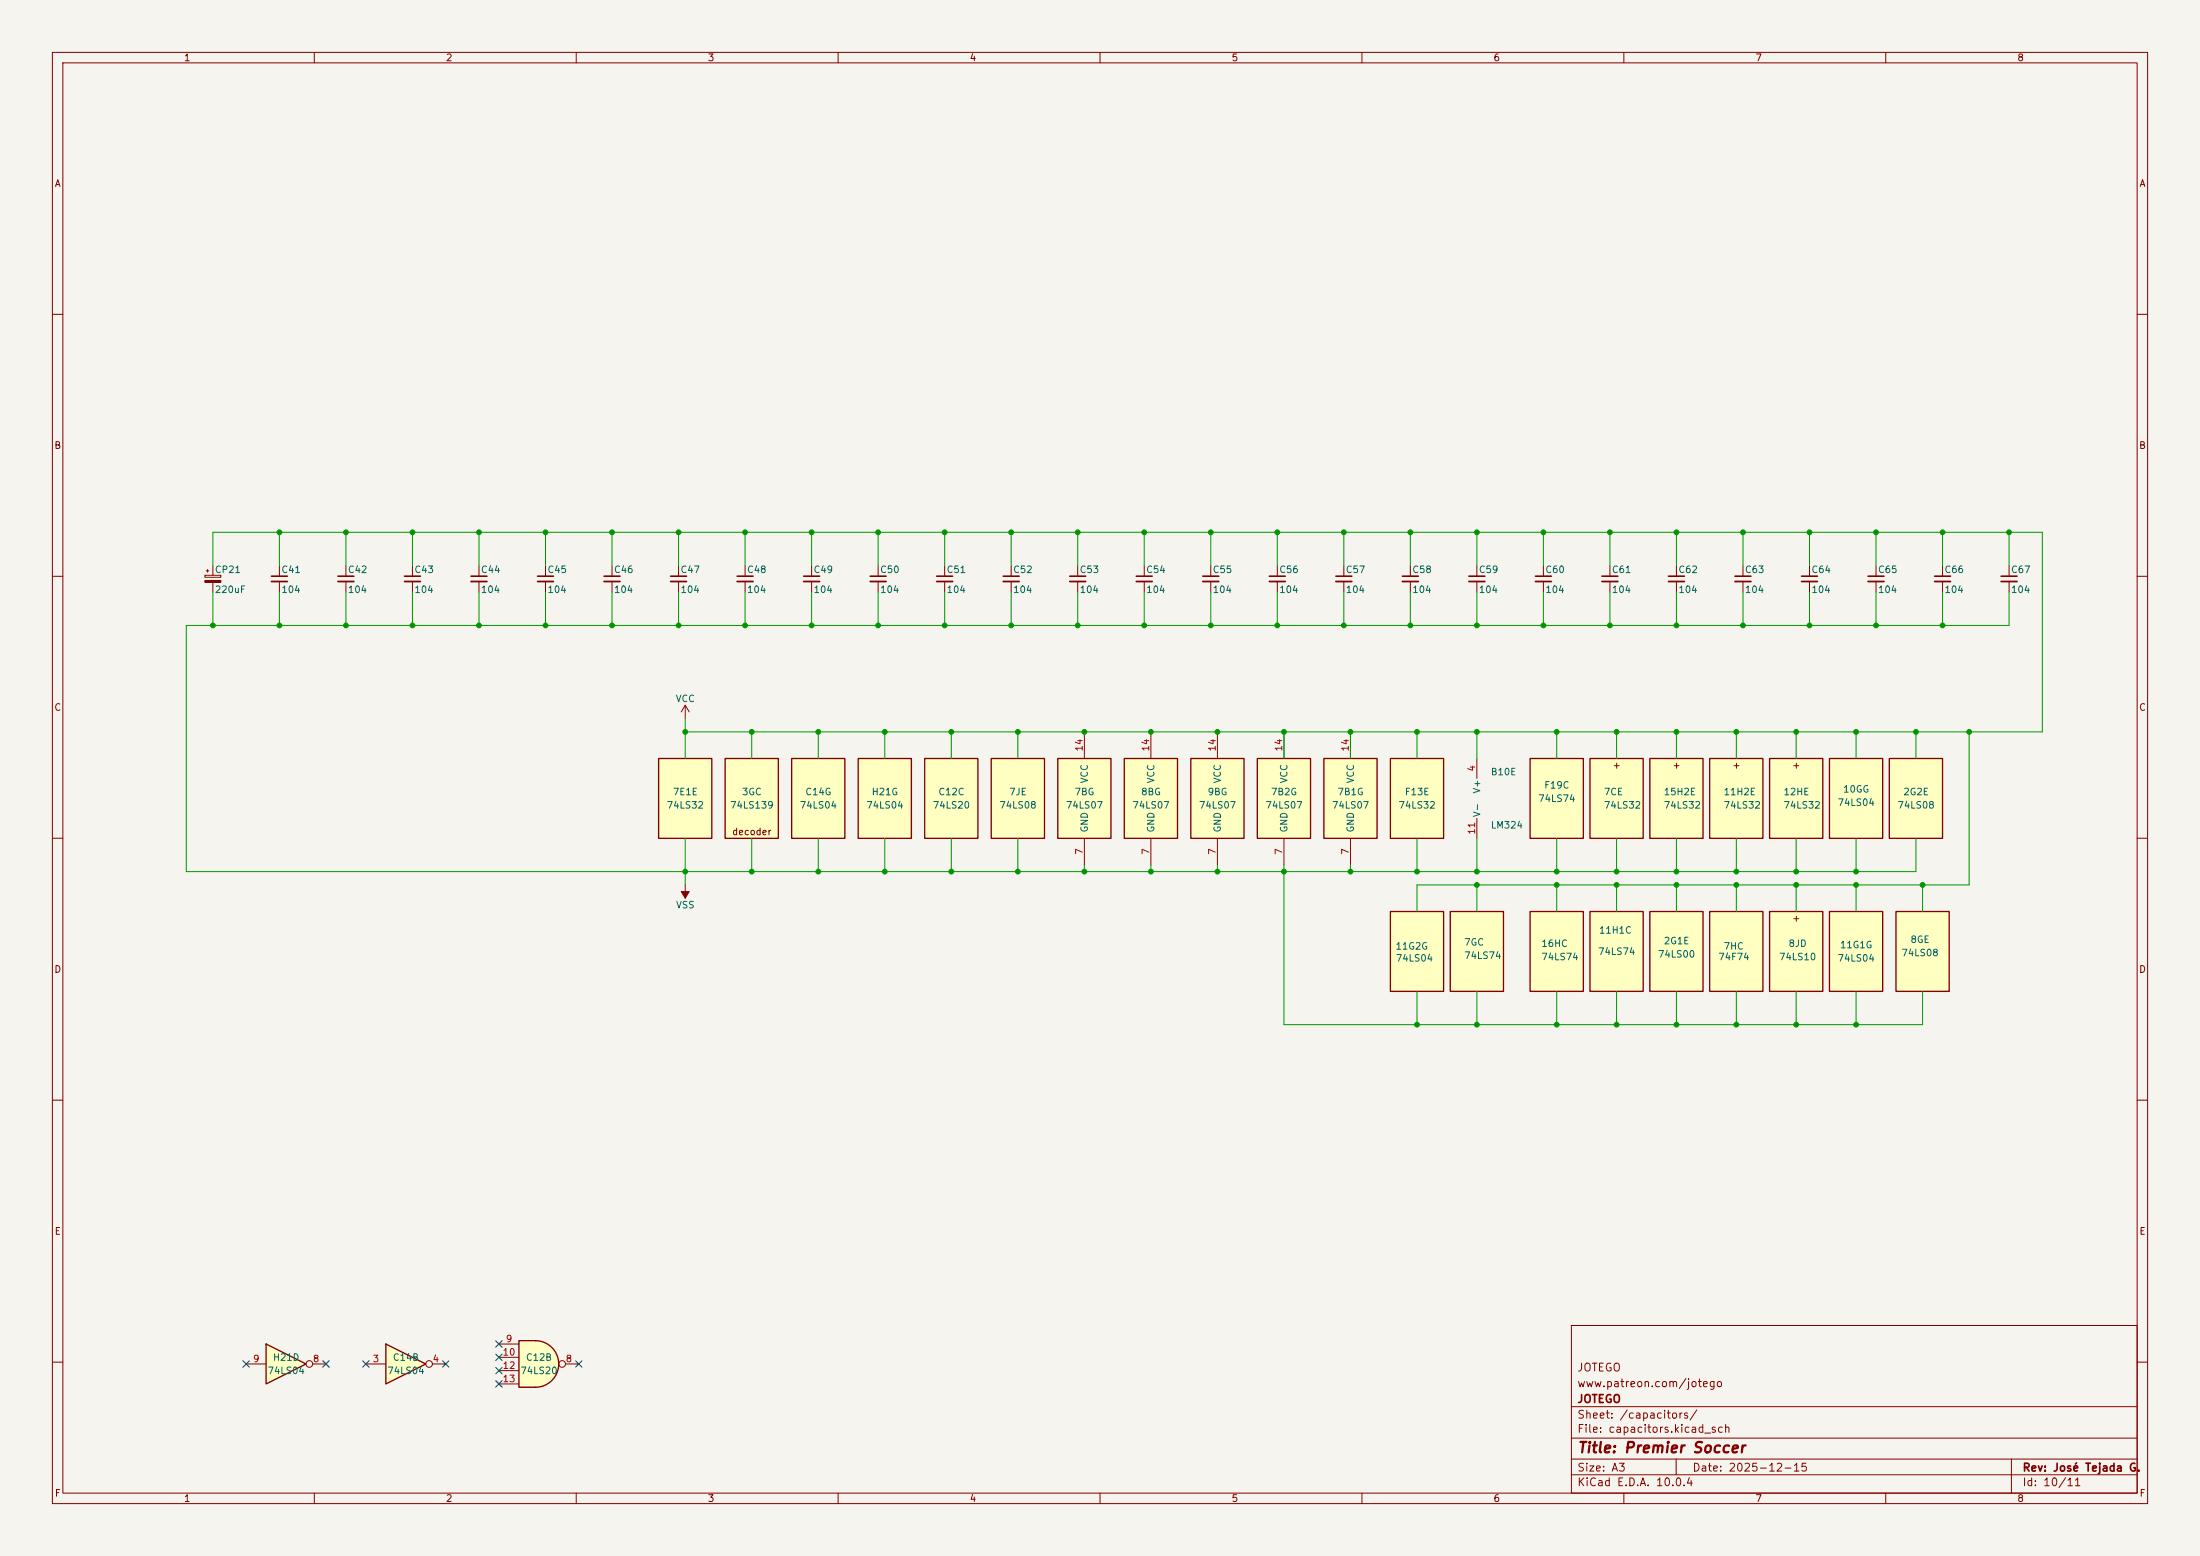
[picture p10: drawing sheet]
<svg xmlns="http://www.w3.org/2000/svg" width="420mm" height="297mm" viewBox="0 0 420 297" stroke-linecap="round" stroke-linejoin="round" font-family="sans-serif">
<path d="M0 0h420v297h-420z" fill="#f5f4ef" stroke="#f5f4ef" stroke-width=".19"/>
<g fill="none" stroke="#840000" stroke-width=".19">
<path d="M10 10h400v277h-400zM12 12h396v273h-396zM60 10v2M110 10v2M160 10v2M210 10v2M260 10v2M310 10v2M360 10v2M10 60h2M408 60h2M10 110h2"/>
<path d="M408 110h2M10 160h2M408 160h2M10 210h2M408 210h2M300 253h108v32h-108zM10 260h2M300 278.5h108M300 274.5h108M300 268.5h108M320 278.5v3M384 278.5v6.5"/>
<path d="M408 260h2M60 285v2M110 285v2M160 285v2M210 285v2M260 285v2M300 281.5h108M310 285v2M360 285v2"/>
</g>
<path d="M50.8 256.5l7.6 3.8-7.6 3.9z" fill="#ffffc2"/>
<path d="M50.8 256.5l7.6 3.8-7.6 3.9z" fill="none" stroke="#840000" stroke-width=".25"/>
<g fill="none" stroke="#840000" stroke-width=".19">
<path d="M256.5 108v2M256.5 111v2M269.2 108v2M269.2 111v2M281.9 108v2M281.9 111v2M320 108v2M320 111v2M47 260.3h3.8M59.7 260.3h2.5"/>
<circle cx="59.1" cy="260.3" r=".63"/>
</g>
<path d="M255 110h3.1M267.7 110h3.1M280.4 110h3.1M318.5 110h3.1" fill="none" stroke="#840000" stroke-width=".3"/>
<path d="M255 111h3.1M267.7 111h3.1M280.4 111h3.1M318.5 111h3.1" fill="none" stroke="#840000" stroke-width=".33"/>
<path d="M265.4 174h10.2v15.2h-10.2z" fill="#ffffc2"/>
<path d="M265.4 174h10.2v15.2h-10.2z" fill="none" stroke="#840000" stroke-width=".25"/>
<path d="M276.9 174h10.1v15.2h-10.1z" fill="#ffffc2"/>
<path d="M276.9 174h10.1v15.2h-10.1z" fill="none" stroke="#840000" stroke-width=".25"/>
<path d="M343.9 110h3.1M356.6 110h3.1M369.3 110h3.1M382 110h3.1" fill="none" stroke="#840000" stroke-width=".3"/>
<path d="M343.9 111h3.1M356.6 111h3.1M369.3 111h3.1M382 111h3.1" fill="none" stroke="#840000" stroke-width=".33"/>
<path d="M345.4 108v2M345.4 111v2M358.1 108v2M358.1 111v2M370.8 108v2M370.8 111v2M383.5 108v2M383.5 111v2" fill="none" stroke="#840000" stroke-width=".19"/>
<path d="M326.4 144.8h10.1v15.2h-10.1z" fill="#ffffc2"/>
<path d="M326.4 144.8h10.1v15.2h-10.1z" fill="none" stroke="#840000" stroke-width=".25"/>
<path d="M337.8 144.8h10.2v15.2h-10.2z" fill="#ffffc2"/>
<path d="M337.8 144.8h10.2v15.2h-10.2z" fill="none" stroke="#840000" stroke-width=".25"/>
<path d="M360.7 144.8h10.1v15.2h-10.1z" fill="#ffffc2"/>
<path d="M360.7 144.8h10.1v15.2h-10.1z" fill="none" stroke="#840000" stroke-width=".25"/>
<path d="M349.2 144.8h10.2v15.2h-10.2z" fill="#ffffc2"/>
<path d="M349.2 144.8h10.2v15.2h-10.2z" fill="none" stroke="#840000" stroke-width=".25"/>
<path d="M337.8 174h10.2v15.2h-10.2z" fill="#ffffc2"/>
<path d="M337.8 174h10.2v15.2h-10.2z" fill="none" stroke="#840000" stroke-width=".25"/>
<path d="M361.9 174h10.2v15.2h-10.2z" fill="#ffffc2"/>
<path d="M361.9 174h10.2v15.2h-10.2z" fill="none" stroke="#840000" stroke-width=".25"/>
<path d="M349.2 174h10.2v15.2h-10.2z" fill="#ffffc2"/>
<path d="M349.2 174h10.2v15.2h-10.2z" fill="none" stroke="#840000" stroke-width=".25"/>
<path d="M326.4 174h10.1v15.2h-10.1z" fill="#ffffc2"/>
<path d="M326.4 174h10.1v15.2h-10.1z" fill="none" stroke="#840000" stroke-width=".25"/>
<path d="M303.5 174h10.2v15.2h-10.2z" fill="#ffffc2"/>
<path d="M303.5 174h10.2v15.2h-10.2z" fill="none" stroke="#840000" stroke-width=".25"/>
<path d="M315 174h10.1v15.2h-10.1z" fill="#ffffc2"/>
<path d="M315 174h10.1v15.2h-10.1z" fill="none" stroke="#840000" stroke-width=".25"/>
<path d="M292.1 174h10.2v15.2h-10.2z" fill="#ffffc2"/>
<path d="M292.1 174h10.2v15.2h-10.2z" fill="none" stroke="#840000" stroke-width=".25"/>
<path d="M315 144.8h10.1v15.2h-10.1z" fill="#ffffc2"/>
<path d="M315 144.8h10.1v15.2h-10.1z" fill="none" stroke="#840000" stroke-width=".25"/>
<path d="M303.5 144.8h10.2v15.2h-10.2z" fill="#ffffc2"/>
<path d="M303.5 144.8h10.2v15.2h-10.2z" fill="none" stroke="#840000" stroke-width=".25"/>
<path d="M281.9 144.8v3.8M281.9 156.2v3.8" fill="none" stroke="#840000" stroke-width=".19"/>
<path d="M292.1 144.8h10.2v15.2h-10.2z" fill="#ffffc2"/>
<path d="M292.1 144.8h10.2v15.2h-10.2z" fill="none" stroke="#840000" stroke-width=".25"/>
<path d="M265.4 144.8h10.2v15.2h-10.2z" fill="#ffffc2"/>
<path d="M265.4 144.8h10.2v15.2h-10.2z" fill="none" stroke="#840000" stroke-width=".25"/>
<path d="M252.7 144.8h10.2v15.2h-10.2z" fill="#ffffc2"/>
<path d="M252.7 144.8h10.2v15.2h-10.2z" fill="none" stroke="#840000" stroke-width=".25"/>
<path d="M66 108v2M66 111v2M257.8 139.7v5.1M257.8 160v5.1" fill="none" stroke="#840000" stroke-width=".19"/>
<path d="M64.5 110h3.1" fill="none" stroke="#840000" stroke-width=".3"/>
<path d="M64.5 111h3.1" fill="none" stroke="#840000" stroke-width=".33"/>
<path d="M240 144.8h10.2v15.2h-10.2z" fill="#ffffc2"/>
<path d="M240 144.8h10.2v15.2h-10.2z" fill="none" stroke="#840000" stroke-width=".25"/>
<g fill="none" stroke="#840000" stroke-width=".19">
<path d="M53.3 108v2M53.3 111v2M78.7 108v2M78.7 111v2M91.4 108v2M91.4 111v2M104.1 108v2M104.1 111v2M116.8 108v2M116.8 111v2M129.5 108v2M129.5 111v2"/>
<path d="M243.8 108v2M243.8 111v2M294.6 108v2M294.6 111v2M307.3 108v2M307.3 111v2M332.7 108v2M332.7 111v2M245.1 139.7v5.1M130.8 168.9v2.6M245.1 160v5.1"/>
</g>
<path d="M51.8 110h3.1M77.2 110h3.1M89.9 110h3.1M102.6 110h3.1M115.3 110h3.1M128 110h3.1M242.3 110h3.1M293.1 110h3.1M305.8 110h3.1M331.2 110h3.1" fill="none" stroke="#840000" stroke-width=".3"/>
<path d="M51.8 111h3.1M77.2 111h3.1M89.9 111h3.1M102.6 111h3.1M115.3 111h3.1M128 111h3.1M242.3 111h3.1M293.1 111h3.1M305.8 111h3.1M331.2 111h3.1" fill="none" stroke="#840000" stroke-width=".33"/>
<path d="M130 170.2h1.6l-.8 1.3z" fill="#840000" stroke="#840000" stroke-width=".19"/>
<path d="M227.3 144.8h10.2v15.2h-10.2z" fill="#ffffc2"/>
<path d="M227.3 144.8h10.2v15.2h-10.2z" fill="none" stroke="#840000" stroke-width=".25"/>
<path d="M232.4 139.7v5.1M232.4 160v5.1" fill="none" stroke="#840000" stroke-width=".19"/>
<path d="M214.6 144.8h10.2v15.2h-10.2z" fill="#ffffc2"/>
<path d="M214.6 144.8h10.2v15.2h-10.2z" fill="none" stroke="#840000" stroke-width=".25"/>
<path d="M219.7 139.7v5.1M219.7 160v5.1" fill="none" stroke="#840000" stroke-width=".19"/>
<path d="M189.2 144.8h10.2v15.2h-10.2z" fill="#ffffc2"/>
<path d="M189.2 144.8h10.2v15.2h-10.2z" fill="none" stroke="#840000" stroke-width=".25"/>
<path d="M201.9 144.8h10.2v15.2h-10.2z" fill="#ffffc2"/>
<path d="M201.9 144.8h10.2v15.2h-10.2z" fill="none" stroke="#840000" stroke-width=".25"/>
<path d="M207 139.7v5.1M207 160v5.1" fill="none" stroke="#840000" stroke-width=".19"/>
<path d="M138.4 144.8h10.2v15.2h-10.2z" fill="#ffffc2"/>
<path d="M138.4 144.8h10.2v15.2h-10.2z" fill="none" stroke="#840000" stroke-width=".25"/>
<path d="M130.8 134.6l-.8 1.3M130.8 134.6l.8 1.3M130.8 134.6v2.6" fill="none" stroke="#840000" stroke-width=".19"/>
<path d="M125.7 144.8h10.2v15.2h-10.2z" fill="#ffffc2"/>
<path d="M125.7 144.8h10.2v15.2h-10.2z" fill="none" stroke="#840000" stroke-width=".25"/>
<path d="M151.1 144.8h10.2v15.2h-10.2z" fill="#ffffc2"/>
<path d="M151.1 144.8h10.2v15.2h-10.2z" fill="none" stroke="#840000" stroke-width=".25"/>
<path d="M176.5 144.8h10.2v15.2h-10.2z" fill="#ffffc2"/>
<path d="M176.5 144.8h10.2v15.2h-10.2z" fill="none" stroke="#840000" stroke-width=".25"/>
<path d="M163.8 144.8h10.2v15.2h-10.2z" fill="#ffffc2"/>
<path d="M163.8 144.8h10.2v15.2h-10.2z" fill="none" stroke="#840000" stroke-width=".25"/>
<path d="M140.7 110h3.1" fill="none" stroke="#840000" stroke-width=".3"/>
<path d="M140.7 111h3.1" fill="none" stroke="#840000" stroke-width=".33"/>
<path d="M142.2 108v2M142.2 111v2" fill="none" stroke="#840000" stroke-width=".19"/>
<path d="M102.2 255.9a4.4 4.4 0 0 1 4.5 4.4 4.4 4.4 0 0 1-4.5 4.5z" fill="#ffffc2" stroke="#ffffc2" stroke-width=".19"/>
<path d="M99.1 255.9h3.1v8.9h-3.1z" fill="#ffffc2"/>
<path d="M99.1 255.9h3.1a4.4 4.4 0 0 1 4.5 4.4 4.4 4.4 0 0 1-4.5 4.5h-3.1z" fill="none" stroke="#840000" stroke-width=".25"/>
<g fill="none" stroke="#840000" stroke-width=".19">
<path d="M39.1 109.8h3.1v.4h-3.1zM39.4 109h.5M39.6 108.7v.5M40.6 108v1.8M40.6 111.2v1.8M154.9 108v2M154.9 111v2M167.6 108v2M167.6 111v2M180.3 108v2M180.3 111v2M193 108v2"/>
<path d="M193 111v2M218.4 108v2M218.4 111v2M95.2 256.5h3.9M95.2 259.1h3.9M95.2 261.6h3.9M95.2 264.2h3.9M107.9 260.3h2.6"/>
<circle cx="107.3" cy="260.3" r=".63"/>
</g>
<path d="M153.4 110h3.1M166.1 110h3.1M178.8 110h3.1M191.5 110h3.1M216.9 110h3.1" fill="none" stroke="#840000" stroke-width=".3"/>
<path d="M153.4 111h3.1M166.1 111h3.1M178.8 111h3.1M191.5 111h3.1M216.9 111h3.1" fill="none" stroke="#840000" stroke-width=".33"/>
<path d="M39.1 110.8h3.1v.4h-3.1z" fill="#840000" stroke="#840000" stroke-width=".19"/>
<path d="M73.7 256.5l7.6 3.8-7.6 3.9z" fill="#ffffc2"/>
<path d="M73.7 256.5l7.6 3.8-7.6 3.9z" fill="none" stroke="#840000" stroke-width=".25"/>
<g fill="none" stroke="#840000" stroke-width=".19">
<path d="M205.7 108v2M205.7 111v2M231.1 108v2M231.1 111v2M69.8 260.3h3.9M82.5 260.3h2.6"/>
<circle cx="81.9" cy="260.3" r=".63"/>
</g>
<path d="M204.2 110h3.1M229.6 110h3.1" fill="none" stroke="#840000" stroke-width=".3"/>
<path d="M204.2 111h3.1M229.6 111h3.1" fill="none" stroke="#840000" stroke-width=".33"/>
<g fill="none" stroke="#009600" stroke-width=".19">
<path d="M40.6 108v-6.4h349.3v38.1h-259.1M40.6 113v6.4M53.3 101.6v6.4M53.3 113v6.4M66 101.6v6.4M66 113v6.4M78.7 101.6v6.4M78.7 113v6.4M91.4 101.6v6.4M91.4 113v6.4M104.1 101.6v6.4M104.1 113v6.4"/>
<path d="M116.8 101.6v6.4M116.8 113v6.4M129.5 101.6v6.4M129.5 113v6.4M142.2 101.6v6.4M142.2 113v6.4M154.9 101.6v6.4M154.9 113v6.4M167.6 101.6v6.4M167.6 113v6.4M180.3 101.6v6.4M180.3 113v6.4"/>
<path d="M193 101.6v6.4M193 113v6.4M205.7 101.6v6.4M205.7 113v6.4M218.4 101.6v6.4M218.4 113v6.4M231.1 101.6v6.4M231.1 113v6.4M243.8 101.6v6.4M243.8 113v6.4M256.5 101.6v6.4M256.5 113v6.4"/>
<path d="M269.2 101.6v6.4M269.2 113v6.4M281.9 101.6v6.4M281.9 113v6.4M294.6 101.6v6.4M294.6 113v6.4M307.3 101.6v6.4M307.3 113v6.4M320 101.6v6.4M320 113v6.4M332.7 101.6v6.4M332.7 113v6.4"/>
<path d="M345.4 101.6v6.4M345.4 113v6.4M358.1 101.6v6.4M358.1 113v6.4M370.8 101.6v6.4M370.8 113v6.4M383.5 113v6.4h-347.9v47h330.2v-6.4M383.5 101.6v6.4M130.8 137.2v7.6M143.5 139.7v5.1M156.2 139.7v5.1M168.9 139.7v5.1"/>
<path d="M181.6 139.7v5.1M194.3 139.7v5.1M245.1 139.7v5.1M257.8 139.7v5.1M270.5 139.7v5.1M281.9 139.7v5.1M297.2 139.7v5.1M308.6 139.7v5.1M320 139.7v5.1M331.5 139.7v5.1M342.9 139.7v5.1M354.3 139.7v5.1"/>
<path d="M365.8 139.7v5.1M375.9 139.7v29.2h-105.4v5.1M130.8 160v8.9M143.5 160v6.4M156.2 160v6.4M168.9 160v6.4M181.6 160v6.4M194.3 160v6.4M207 165.1v1.3M219.7 165.1v1.3M232.4 165.1v1.3M245.1 165.1v30.5h121.9v-6.4"/>
<path d="M257.8 165.1v1.3M270.5 160v6.4M281.9 160v6.4M281.9 168.9v5.1M297.2 160v6.4M297.2 168.9v5.1M308.6 160v6.4M308.6 168.9v5.1M320 160v6.4M320 168.9v5.1M331.5 160v6.4M331.5 168.9v5.1"/>
<path d="M342.9 160v6.4M342.9 168.9v5.1M354.3 160v6.4M354.3 168.9v5.1M367 168.9v5.1M270.5 189.2v6.4M281.9 189.2v6.4M297.2 189.2v6.4M308.6 189.2v6.4M320 189.2v6.4M331.5 189.2v6.4M342.9 189.2v6.4"/>
<path d="M354.3 189.2v6.4"/>
</g>
<g fill="none" stroke="#000084" stroke-width=".19">
<path d="M46.4 259.7l1.2 1.3M47.6 259.7l-1.2 1.3M61.6 259.7l1.2 1.3M62.8 259.7l-1.2 1.3M69.2 259.7l1.3 1.3M70.5 259.7l-1.3 1.3M84.5 259.7l1.2 1.3M85.7 259.7l-1.2 1.3M94.6 258.5l1.3 1.2M94.6 255.9l1.3 1.2M95.9 258.5l-1.3 1.2M95.9 255.9l-1.3 1.2"/>
<path d="M109.9 259.7l1.2 1.3M111.1 259.7l-1.2 1.3M94.6 261l1.3 1.2M94.6 263.6l1.3 1.2M95.9 261l-1.3 1.2M95.9 263.6l-1.3 1.2"/>
</g>
<g fill="#009600" stroke="#009600" stroke-width=".19">
<circle cx="129.5" cy="119.4" r=".46"/>
<circle cx="116.8" cy="119.4" r=".46"/>
<circle cx="104.1" cy="101.6" r=".46"/>
<circle cx="104.1" cy="119.4" r=".46"/>
<circle cx="142.2" cy="101.6" r=".46"/>
<circle cx="91.4" cy="101.6" r=".46"/>
<circle cx="91.4" cy="119.4" r=".46"/>
<circle cx="142.2" cy="119.4" r=".46"/>
<circle cx="116.8" cy="101.6" r=".46"/>
<circle cx="129.5" cy="101.6" r=".46"/>
<circle cx="66" cy="119.4" r=".46"/>
<circle cx="66" cy="101.6" r=".46"/>
<circle cx="143.5" cy="166.4" r=".46"/>
<circle cx="130.8" cy="166.4" r=".46"/>
<circle cx="156.2" cy="166.4" r=".46"/>
<circle cx="78.7" cy="119.4" r=".46"/>
<circle cx="78.7" cy="101.6" r=".46"/>
<circle cx="53.3" cy="101.6" r=".46"/>
<circle cx="53.3" cy="119.4" r=".46"/>
<circle cx="40.6" cy="119.4" r=".46"/>
<circle cx="231.1" cy="101.6" r=".46"/>
<circle cx="243.8" cy="101.6" r=".46"/>
<circle cx="193" cy="101.6" r=".46"/>
<circle cx="193" cy="119.4" r=".46"/>
<circle cx="205.7" cy="101.6" r=".46"/>
<circle cx="218.4" cy="101.6" r=".46"/>
<circle cx="218.4" cy="119.4" r=".46"/>
<circle cx="231.1" cy="119.4" r=".46"/>
<circle cx="205.7" cy="119.4" r=".46"/>
<circle cx="156.2" cy="139.7" r=".46"/>
<circle cx="168.9" cy="139.7" r=".46"/>
<circle cx="180.3" cy="119.4" r=".46"/>
<circle cx="154.9" cy="119.4" r=".46"/>
<circle cx="167.6" cy="119.4" r=".46"/>
<circle cx="154.9" cy="101.6" r=".46"/>
<circle cx="130.8" cy="139.7" r=".46"/>
<circle cx="143.5" cy="139.7" r=".46"/>
<circle cx="168.9" cy="166.4" r=".46"/>
<circle cx="180.3" cy="101.6" r=".46"/>
<circle cx="167.6" cy="101.6" r=".46"/>
<circle cx="207" cy="139.7" r=".46"/>
<circle cx="219.7" cy="139.7" r=".46"/>
<circle cx="194.3" cy="166.4" r=".46"/>
<circle cx="181.6" cy="166.4" r=".46"/>
<circle cx="207" cy="166.4" r=".46"/>
<circle cx="219.7" cy="166.4" r=".46"/>
<circle cx="194.3" cy="139.7" r=".46"/>
<circle cx="181.6" cy="139.7" r=".46"/>
<circle cx="307.3" cy="101.6" r=".46"/>
<circle cx="281.9" cy="101.6" r=".46"/>
<circle cx="345.4" cy="119.4" r=".46"/>
<circle cx="332.7" cy="119.4" r=".46"/>
<circle cx="345.4" cy="101.6" r=".46"/>
<circle cx="332.7" cy="101.6" r=".46"/>
<circle cx="320" cy="101.6" r=".46"/>
<circle cx="331.5" cy="139.7" r=".46"/>
<circle cx="320" cy="119.4" r=".46"/>
<circle cx="307.3" cy="119.4" r=".46"/>
<circle cx="245.1" cy="139.7" r=".46"/>
<circle cx="257.8" cy="139.7" r=".46"/>
<circle cx="232.4" cy="139.7" r=".46"/>
<circle cx="245.1" cy="166.4" r=".46"/>
<circle cx="232.4" cy="166.4" r=".46"/>
<circle cx="257.8" cy="166.4" r=".46"/>
<circle cx="281.9" cy="166.4" r=".46"/>
<circle cx="270.5" cy="139.7" r=".46"/>
<circle cx="308.6" cy="166.4" r=".46"/>
<circle cx="308.6" cy="168.9" r=".46"/>
<circle cx="297.2" cy="168.9" r=".46"/>
<circle cx="281.9" cy="139.7" r=".46"/>
<circle cx="297.2" cy="139.7" r=".46"/>
<circle cx="320" cy="139.7" r=".46"/>
<circle cx="308.6" cy="139.7" r=".46"/>
<circle cx="308.6" cy="195.6" r=".46"/>
<circle cx="297.2" cy="195.6" r=".46"/>
<circle cx="320" cy="166.4" r=".46"/>
<circle cx="331.5" cy="168.9" r=".46"/>
<circle cx="320" cy="168.9" r=".46"/>
<circle cx="342.9" cy="168.9" r=".46"/>
<circle cx="367" cy="168.9" r=".46"/>
<circle cx="331.5" cy="166.4" r=".46"/>
<circle cx="342.9" cy="195.6" r=".46"/>
<circle cx="354.3" cy="195.6" r=".46"/>
<circle cx="320" cy="195.6" r=".46"/>
<circle cx="331.5" cy="195.6" r=".46"/>
<circle cx="354.3" cy="166.4" r=".46"/>
<circle cx="354.3" cy="168.9" r=".46"/>
<circle cx="342.9" cy="166.4" r=".46"/>
<circle cx="370.8" cy="101.6" r=".46"/>
<circle cx="358.1" cy="101.6" r=".46"/>
<circle cx="354.3" cy="139.7" r=".46"/>
<circle cx="342.9" cy="139.7" r=".46"/>
<circle cx="383.5" cy="101.6" r=".46"/>
<circle cx="365.8" cy="139.7" r=".46"/>
<circle cx="375.9" cy="139.7" r=".46"/>
<circle cx="370.8" cy="119.4" r=".46"/>
<circle cx="358.1" cy="119.4" r=".46"/>
<circle cx="281.9" cy="195.6" r=".46"/>
<circle cx="270.5" cy="195.6" r=".46"/>
<circle cx="270.5" cy="166.4" r=".46"/>
<circle cx="297.2" cy="166.4" r=".46"/>
<circle cx="281.9" cy="168.9" r=".46"/>
<circle cx="269.2" cy="119.4" r=".46"/>
<circle cx="281.9" cy="119.4" r=".46"/>
<circle cx="294.6" cy="101.6" r=".46"/>
<circle cx="243.8" cy="119.4" r=".46"/>
<circle cx="256.5" cy="119.4" r=".46"/>
<circle cx="256.5" cy="101.6" r=".46"/>
<circle cx="269.2" cy="101.6" r=".46"/>
<circle cx="294.6" cy="119.4" r=".46"/>
</g>
<text font-size="2" fill="#840000" x="301" y="277.8">Title: Premier Soccer</text>
<g font-size="1.5" fill="#840000">
<text x="301" y="262.1">JOTEGO</text>
<text x="301" y="268.1">JOTEGO</text>
<text x="301" y="265.1">www.patreon.com/jotego</text>
<text x="301" y="273.8">File: capacitors.kicad_sch</text>
<text x="301" y="271.1">Sheet: /capacitors/</text>
<text x="301" y="281.2">Size: A3</text>
<text x="323" y="281.2">Date: 2025-12-15</text>
<text x="386" y="281.2">Rev: José Tejada G.</text>
<text x="301" y="284">KiCad E.D.A. 10.0.4</text>
<text x="386" y="284">Id: 10/11</text>
</g>
<g font-size="1.3" fill="#840000">
<text x="35" y="12">1</text>
<text x="85" y="12">2</text>
<text x="135" y="12">3</text>
<text x="185" y="12">4</text>
<text x="235" y="12">5</text>
<text x="285" y="12">6</text>
<text x="335" y="12">7</text>
<text x="385" y="12">8</text>
<text x="10.3" y="36">A</text>
<text x="408.3" y="36">A</text>
<text x="10.3" y="86">B</text>
<text x="408.2" y="86">B</text>
<text x="10.3" y="136">C</text>
<text x="408.2" y="136">C</text>
<text x="307.7" y="147">+</text>
<text x="319.2" y="147">+</text>
<text x="330.6" y="147">+</text>
<text x="342" y="147">+</text>
<text x="139.7" y="159.7">decoder</text>
<text x="342" y="176.2">+</text>
<text x="10.3" y="186">D</text>
<text x="408.2" y="186">D</text>
<text x="10.3" y="236">E</text>
<text x="408.3" y="236">E</text>
<text x="10.3" y="286">F</text>
<text x="35" y="287">1</text>
<text x="85" y="287">2</text>
<text x="135" y="287">3</text>
<text x="185" y="287">4</text>
<text x="235" y="287">5</text>
<text x="285" y="287">6</text>
<text x="335" y="287">7</text>
<text x="385" y="287">8</text>
<text x="408.3" y="286">F</text>
</g>
<g font-size="1.3" fill="#006464">
<text x="40.9" y="113.5">220uF</text>
<text x="40.9" y="109.7">CP21</text>
<text x="53.6" y="113.5">104</text>
<text x="53.6" y="109.7">C41</text>
<text x="66.3" y="113.5">104</text>
<text x="66.3" y="109.7">C42</text>
<text x="79" y="113.5">104</text>
<text x="79" y="109.7">C43</text>
<text x="91.7" y="113.5">104</text>
<text x="91.7" y="109.7">C44</text>
<text x="104.4" y="113.5">104</text>
<text x="104.4" y="109.7">C45</text>
<text x="117.1" y="113.5">104</text>
<text x="117.1" y="109.7">C46</text>
<text x="129.8" y="113.5">104</text>
<text x="129.8" y="109.7">C47</text>
<text x="142.5" y="113.5">104</text>
<text x="142.5" y="109.7">C48</text>
<text x="155.2" y="113.5">104</text>
<text x="155.2" y="109.7">C49</text>
<text x="167.9" y="113.5">104</text>
<text x="167.9" y="109.7">C50</text>
<text x="180.6" y="113.5">104</text>
<text x="180.6" y="109.7">C51</text>
<text x="193.3" y="113.5">104</text>
<text x="193.3" y="109.7">C52</text>
<text x="206" y="113.5">104</text>
<text x="206" y="109.7">C53</text>
<text x="218.7" y="113.5">104</text>
<text x="218.7" y="109.7">C54</text>
<text x="231.4" y="113.5">104</text>
<text x="231.4" y="109.7">C55</text>
<text x="244.1" y="113.5">104</text>
<text x="244.1" y="109.7">C56</text>
<text x="256.8" y="113.5">104</text>
<text x="256.8" y="109.7">C57</text>
<text x="269.5" y="113.5">104</text>
<text x="269.5" y="109.7">C58</text>
<text x="282.2" y="113.5">104</text>
<text x="282.2" y="109.7">C59</text>
<text x="294.9" y="113.5">104</text>
<text x="294.9" y="109.7">C60</text>
<text x="307.6" y="113.5">104</text>
<text x="307.6" y="109.7">C61</text>
<text x="320.3" y="113.5">104</text>
<text x="320.3" y="109.7">C62</text>
<text x="333" y="113.5">104</text>
<text x="333" y="109.7">C63</text>
<text x="345.7" y="113.5">104</text>
<text x="345.7" y="109.7">C64</text>
<text x="358.4" y="113.5">104</text>
<text x="358.4" y="109.7">C65</text>
<text x="371.1" y="113.5">104</text>
<text x="371.1" y="109.7">C66</text>
<text x="383.8" y="113.5">104</text>
<text x="383.8" y="109.7">C67</text>
<text x="128.9" y="134.3">VCC</text>
<text x="208" y="149.6" transform="rotate(-90 208 149.6)">VCC</text>
<text x="220.7" y="149.6" transform="rotate(-90 220.7 149.6)">VCC</text>
<text x="233.4" y="149.6" transform="rotate(-90 233.4 149.6)">VCC</text>
<text x="246.1" y="149.6" transform="rotate(-90 246.1 149.6)">VCC</text>
<text x="258.8" y="149.6" transform="rotate(-90 258.8 149.6)">VCC</text>
<text x="284.5" y="148.3">B10E</text>
<text x="127.2" y="154.6">74LS32</text>
<text x="128.3" y="152.1">7E1E</text>
<text x="139.3" y="154.6">74LS139</text>
<text x="141.5" y="152.1">3GC</text>
<text x="152.6" y="154.6">74LS04</text>
<text x="153.6" y="152.1">C14G</text>
<text x="165.3" y="154.6">74LS04</text>
<text x="166.3" y="152.1">H21G</text>
<text x="178" y="154.6">74LS20</text>
<text x="179" y="152.1">C12C</text>
<text x="190.7" y="154.6">74LS08</text>
<text x="192.5" y="152.1">7JE</text>
<text x="203.4" y="154.6">74LS07</text>
<text x="205" y="152.1">7BG</text>
<text x="216.1" y="154.6">74LS07</text>
<text x="217.7" y="152.1">8BG</text>
<text x="228.8" y="154.6">74LS07</text>
<text x="230.4" y="152.1">9BG</text>
<text x="241.5" y="154.6">74LS07</text>
<text x="242.5" y="152.1">7B2G</text>
<text x="254.2" y="154.6">74LS07</text>
<text x="255.2" y="152.1">7B1G</text>
<text x="266.9" y="154.6">74LS32</text>
<text x="268.1" y="152.1">F13E</text>
<text x="282.9" y="151.6" transform="rotate(-90 282.9 151.6)">V+</text>
<text x="293.5" y="153.4">74LS74</text>
<text x="294.7" y="150.8">F19C</text>
<text x="306.1" y="152.1">7CE</text>
<text x="306.1" y="154.6">74LS32</text>
<text x="317.5" y="152.1">15H2E</text>
<text x="317.5" y="154.6">74LS32</text>
<text x="328.9" y="152.1">11H2E</text>
<text x="328.9" y="154.6">74LS32</text>
<text x="340.4" y="152.1">12HE</text>
<text x="340.4" y="154.6">74LS32</text>
<text x="350.7" y="154.1">74LS04</text>
<text x="351.7" y="151.6">10GG</text>
<text x="362.1" y="154.6">74LS08</text>
<text x="363.2" y="152.1">2G2E</text>
<text x="208" y="159" transform="rotate(-90 208 159)">GND</text>
<text x="220.7" y="159" transform="rotate(-90 220.7 159)">GND</text>
<text x="233.4" y="159" transform="rotate(-90 233.4 159)">GND</text>
<text x="246.1" y="159" transform="rotate(-90 246.1 159)">GND</text>
<text x="258.8" y="159" transform="rotate(-90 258.8 159)">GND</text>
<text x="282.9" y="156.1" transform="rotate(-90 282.9 156.1)">V-</text>
<text x="284.5" y="158.5">LM324</text>
<text x="129" y="173.7">VSS</text>
<text x="305.1" y="178.5">11H1C</text>
<text x="266.3" y="181.6">11G2G</text>
<text x="266.4" y="183.9">74LS04</text>
<text x="279.4" y="180.8">7GC</text>
<text x="279.4" y="183.3">74LS74</text>
<text x="294.1" y="181.1">16HC</text>
<text x="294.1" y="183.6">74LS74</text>
<text x="305" y="182.6">74LS74</text>
<text x="316.4" y="183.1">74LS00</text>
<text x="317.5" y="180.5">2G1E</text>
<text x="327.9" y="183.6">74F74</text>
<text x="328.9" y="181.6">7HC</text>
<text x="339.5" y="183.6">74LS10</text>
<text x="341.3" y="181.1">8JD</text>
<text x="350.7" y="183.9">74LS04</text>
<text x="351.1" y="181.3">11G1G</text>
<text x="362.9" y="182.8">74LS08</text>
<text x="364.6" y="180.3">8GE</text>
<text x="51" y="262.6">74LS04</text>
<text x="52" y="260.1">H21D</text>
<text x="73.8" y="262.6">74LS04</text>
<text x="74.9" y="260.1">C14B</text>
<text x="99.2" y="262.6">74LS20</text>
<text x="100.3" y="260.1">C12B</text>
</g>
<g font-size="1.3" fill="#a90000">
<text x="207" y="143.6" transform="rotate(-90 207 143.6)">14</text>
<text x="219.7" y="143.6" transform="rotate(-90 219.7 143.6)">14</text>
<text x="232.4" y="143.6" transform="rotate(-90 232.4 143.6)">14</text>
<text x="245.1" y="143.6" transform="rotate(-90 245.1 143.6)">14</text>
<text x="257.8" y="143.6" transform="rotate(-90 257.8 143.6)">14</text>
<text x="281.9" y="147.4" transform="rotate(-90 281.9 147.4)">4</text>
<text x="281.9" y="159.4" transform="rotate(-90 281.9 159.4)">11</text>
<text x="207" y="163.3" transform="rotate(-90 207 163.3)">7</text>
<text x="219.7" y="163.3" transform="rotate(-90 219.7 163.3)">7</text>
<text x="232.4" y="163.3" transform="rotate(-90 232.4 163.3)">7</text>
<text x="245.1" y="163.3" transform="rotate(-90 245.1 163.3)">7</text>
<text x="257.8" y="163.3" transform="rotate(-90 257.8 163.3)">7</text>
<text x="96.4" y="256.5">9</text>
<text x="48.2" y="260.3">9</text>
<text x="59.6" y="260.3">8</text>
<text x="71" y="260.3">3</text>
<text x="82.5" y="260.3">4</text>
<text x="95.8" y="259.1">10</text>
<text x="95.8" y="261.6">12</text>
<text x="107.9" y="260.3">8</text>
<text x="95.8" y="264.1">13</text>
</g>
</svg>
